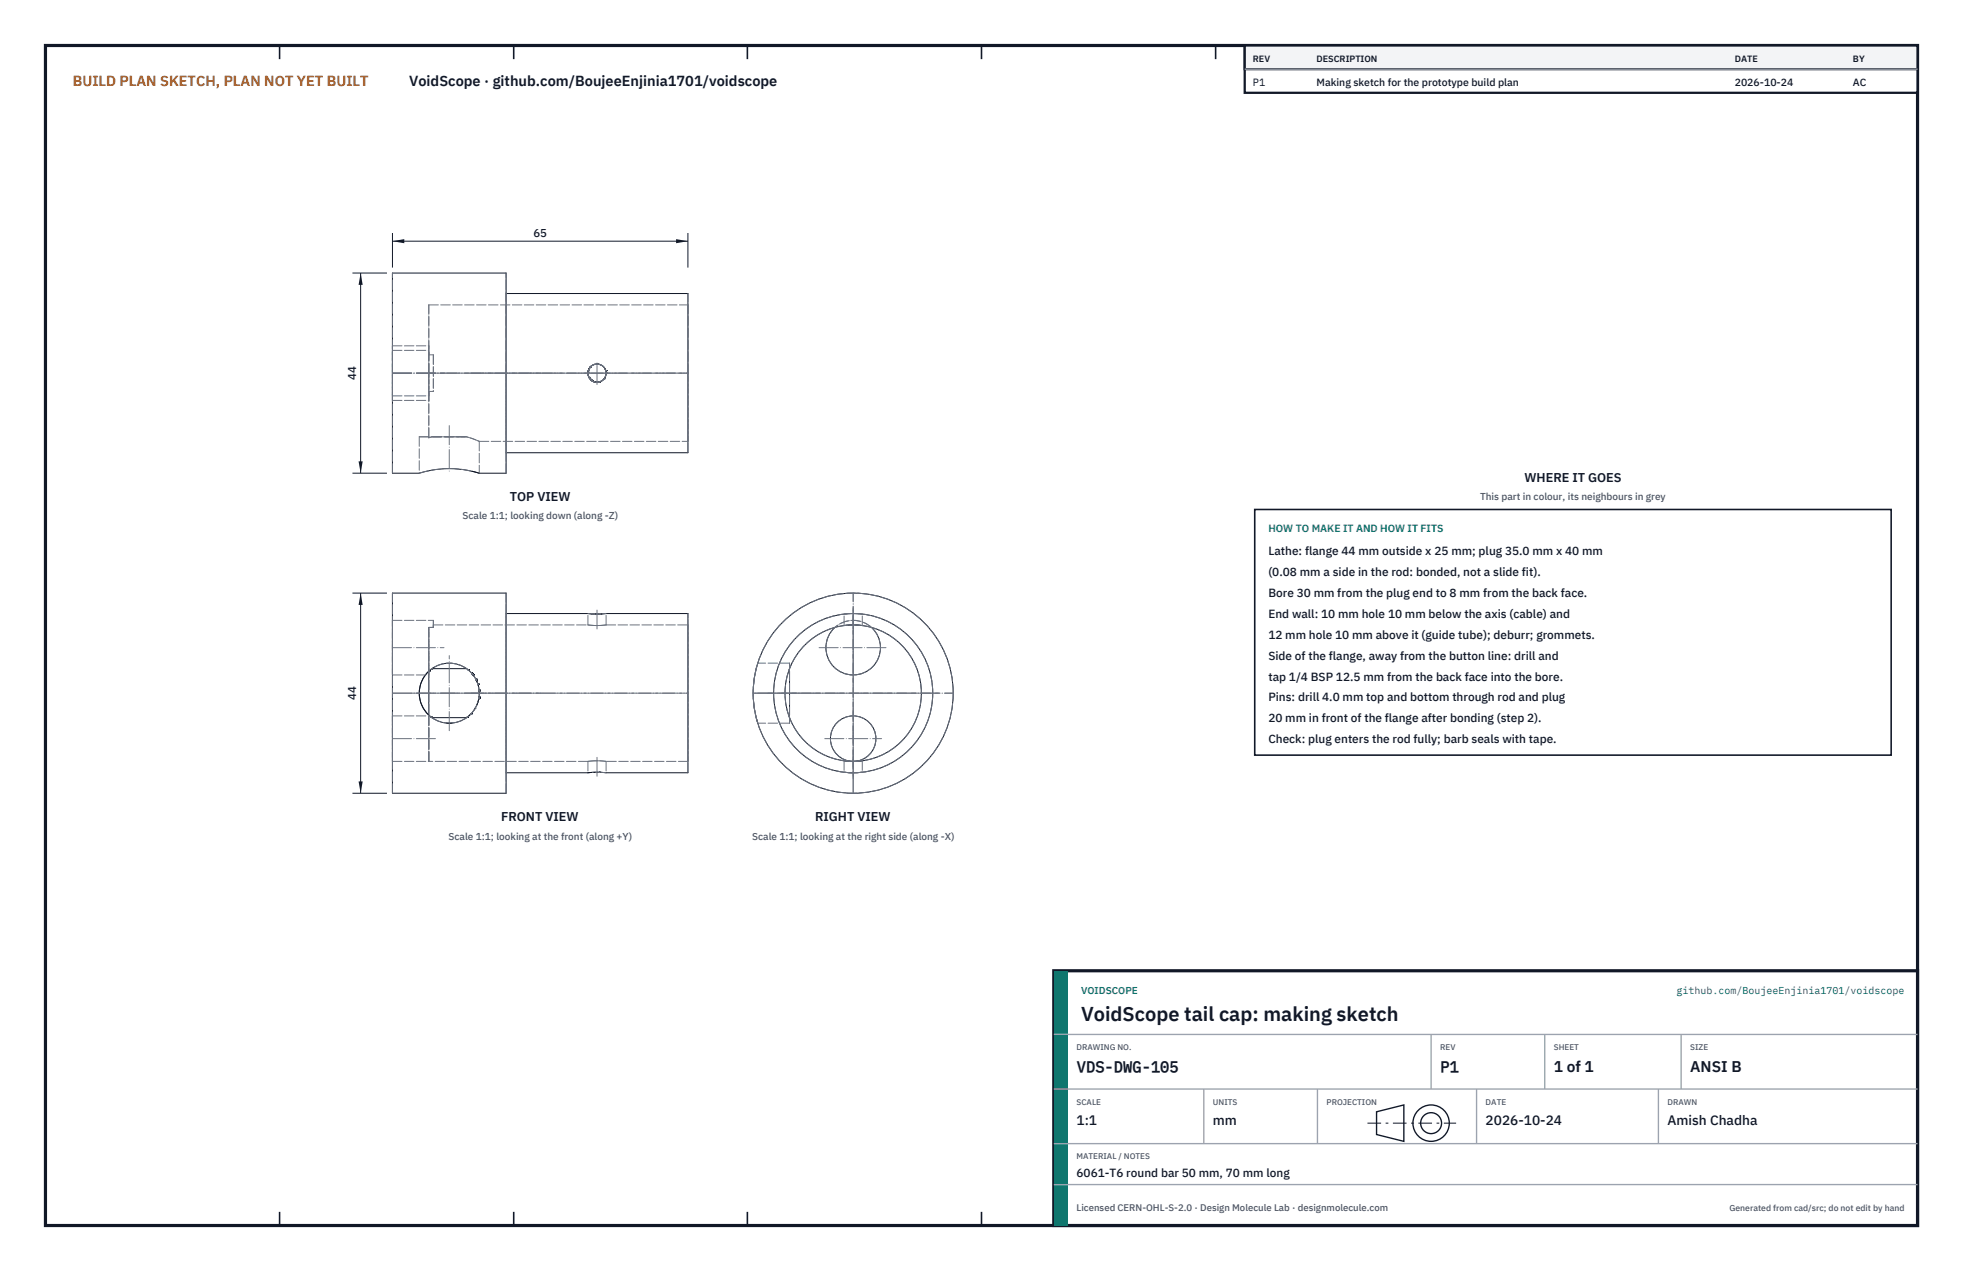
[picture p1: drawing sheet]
<svg xmlns="http://www.w3.org/2000/svg" width="432mm" height="279mm" viewBox="0 0 432 279" stroke-linecap="round" stroke-linejoin="round" font-family="sans-serif">
<path d="M10 10h411.8v259.4h-411.8z" fill="none" stroke="#111827" stroke-width=".7" stroke-linecap="butt"/>
<g fill="none" stroke="#111827" stroke-width=".35">
<path d="M61.5 10v3M113 10v3M164.4 10v3M215.9 10v3M267.4 10v3M318.9 10v3M370.3 10v3M61.5 266.4v3M113 266.4v3M164.4 266.4v3M215.9 266.4v3M267.4 266.4v3"/>
<path d="M318.9 266.4v3M370.3 266.4v3"/>
</g>
<g fill="none" stroke="#111727" stroke-width=".22">
<path d="M86.3 60h25v44h-5.9a22 22 0 0 0-13.2 0h-5.9zM111.3 64.5h40v35h-40M129.3 82.1l.2 .8M129.3 81.8h.1M129.4 82.5v.1M129.4 81.4h.1M129.5 81.3l-.1 .1M129.5 81.3h.1M129.5 82.9h.1M129.6 83v.1M129.6 83.1h.1M129.6 81l-.1 .3"/>
<path d="M129.6 81h.1M129.7 80.9l-.4 1.1M129.7 83.2h.1M129.7 83.2l.3 .3M129.8 83.3a2 2 0 0 0 2.8 .2M129.8 80.7l-.4 .8-.1 .5v-.2M129.8 80.7h.1M129.9 80.6l-.2 .3M129.9 80.6h.1M129.9 83.5h.1M130 83.5h.1M130 83.5l1.1 .5"/>
<path d="M130 80.5l-.1 .1M130 80.5h.1M130.1 83.6l.2 .1M130.3 83.7h.1M130.4 83.8h.1M130.7 83.9h.1M130.7 83.9l.2 .1M130.8 80.1l-.8 .4M130.8 80.1h.1M131.2 84h.1M131.2 80h-.1M131.3 80h.1"/>
<path d="M131.3 84h.1M131.3 80a2 2 0 0 1 1.8 3M131.4 80h.1M131.5 80h.1M131.6 84h.1M131.8 84h-.2M131.8 84h.1M132.7 83.4h.1M132.9 83.3h.1M132.9 80.8h.1M132.9 80.8l.3 .7M132.9 83.2h.1"/>
<path d="M133 83.1l-.1 .1M133 83.1h.1M133.1 83l-.1 .1M133.1 82.9l-.1 .2M133.2 81.4l.1 .1M133.2 81.4h.1M133.2 81.5h.1M133.3 81.5v.4M133.3 81.8v.2M133.3 82h.1M133.3 81.9v.2M103.8 103.6l1.6 .4"/>
<path d="M86.3 130.4h25v44h-25zM111.3 134.9l20 .1 20-.1v35l-20-.1M129.8 134.9h.1M130.1 134.9h.1M130.2 135h.1M130.2 135h.2M130.7 135h.1M130.8 135h.1M131.2 135h.1M131.3 135h.1M131.7 135h.1M131.8 135h-.1"/>
<path d="M132.1 135h.1M132.5 135h-.2M183.6 137.9a6 6 0 0 0-.2 8.6 6 6 0 0 0 8.6 0 6 6 0 0 0-.3-8.6M186.9 137.4l-1.2 .1M187.7 137.4h-.8M188.2 137.4l1.5 .1M94.3 147.5v9.7a6.6 6.6 0 0 1 0-9.7zM94.4 147.5h.1M94.4 147.4h.1M94.5 147.4h.1M94.5 157.3l.2 .2M94.7 147.2l-.2 .2"/>
<path d="M94.8 157.6h.1M95 147h.1M98.2 158.9l.6 .1M99.5 158.9l-.7 .1M102.6 147h-7.6M102.8 157.7l-7.8 .1M102.8 157.7h.1M102.8 147.1h.1M103 147.2v.1M103 147.3h.1M103 147.3l.2 .1M103.5 157.1l-.4 .3"/>
<path d="M103.5 157h.1M103.6 156.9l-.1 .1M103.6 156.9h.1M103.7 156.9h.1M103.7 148h.1M103.8 148h.1M103.8 148.1h.1M103.9 148.1h.1M103.9 148.1l.1 .2M104 148.3h.1M104.1 148.3h.1M104.1 148.3l.2 .3"/>
<path d="M104.4 155.9l-.2 .2M104.4 155.9h.1M104.5 155.7l-.1 .2M104.5 155.7h.1M104.6 155.6l-.1 .1M104.7 149.3h.1M104.7 149.3v.1M104.8 149.5h.1M104.8 149.6h.1M104.8 149.6l.2 .5M105.1 154.5l-.3 .6M105.1 154.4v.1"/>
<path d="M105.1 154.4h.1M105.1 150.4h.1M105.1 150.4l.2 .7M105.3 153.6l-.2 .7M105.3 153.6h.1M105.4 153.3h.1M105.4 153.3l-.1 .3M105.4 151.7h.1M105.4 151.8h.1M105.4 151.9h.1M105.4 151.9v.7M166.4 158l.3 1"/>
<path d="M173.5 147.5h.2v9.7h-.2M111.3 169.9h18M130.3 169.8l-1 .1M131 169.8h-.5M131.3 169.8h.2M131.3 169.8l-2 .1M131.8 169.8h.1M132.1 169.8h.2M185.7 167.2l2 .2 2-.2M186.1 169.8l1.7 .1"/>
<circle cx="131.3" cy="82" r="2"/>
<circle cx="98.8" cy="152.4" r="6.6"/>
<circle cx="187.7" cy="152.4" r="22"/>
<circle cx="187.7" cy="152.4" r="17.5"/>
<circle cx="187.7" cy="152.4" r="15"/>
<circle cx="187.7" cy="162.4" r="5"/>
</g>
<g fill="none" stroke="#6a7180" stroke-width=".22" stroke-dasharray="2.1 .5">
<path d="M86.3 76v12M86.3 77v10M86.3 76h8M86.3 77h8M94.3 76v2M94.3 78h1M94.3 77v10M94.3 67v11M94.3 67h57M95.3 78v8M111.3 64.5v35M151.3 67v30"/>
<path d="M86.3 82v-22M86.3 82v-6M86.3 88v-6M86.3 82v-5M86.3 87v-5M86.3 88h8M86.3 87h8M92.2 96h2.1M92.2 96v8M94.3 96.2l.7-.2M94.3 96v.2M94.3 96h-2.1"/>
<path d="M94.3 86h1M94.3 86v2M94.3 88v-6M94.3 82v-6M94.3 82v-5M94.3 87v-5M94.3 96.2v-14.2M94.3 86v10.2M94.3 82v-15M95 96h3.8M95 96l-.7 .2M95 96h7.6"/>
<path d="M98.8 96h3.8M102.6 96h-7.6M102.6 96l2.8 1M105.4 97l-2.8-1M105.4 97v7M105.4 97h45.9M111.3 82v-22M111.3 82v-17.5M111.3 99.5v-17.5M129.3 82h-35M129.3 82v.1M129.3 81.8h.1"/>
<path d="M129.3 81.8l.1-.4M129.4 82.5l-.1-.5M129.4 81.4h.1M129.4 81.3h.1M129.5 81.3h.1M129.5 82.9l.1 .1M129.5 82.9l-.1-.3M129.6 83l-.1-.1M129.6 83h.1M129.6 83.1h.1M129.6 83.1l.2 .2M129.6 81h.1"/>
<path d="M129.6 80.9h.1M129.7 83.2h.1M129.7 83.2v-.1M129.7 83.2l-.4-1.2M129.8 80.7h.1M129.8 80.7l.9-.6 .8-.1M129.9 80.6h.1M129.9 83.4h.1M129.9 83.5l-.2-.3M130 83.5h.1M130 80.5h.1M130.1 83.6l-.1-.1"/>
<path d="M130.3 80.3h.1M130.3 83.7h.1M130.3 83.8v-.1M130.4 83.8h-.1M130.4 83.8h.1M130.7 83.9l-.3-.1M130.7 83.9h.1M130.8 80.1h.1M130.8 80.1l.3-.1M131.1 84h.1M131.2 84h-.1M131.2 80h.1"/>
<path d="M131.3 84h.1M131.3 80h.1M131.3 84h-.4M131.3 80l-1 .3-.6 .6M131.4 80h.1M131.5 84h-.2M131.5 80l.9 .3 .5 .5M131.6 84h.1M131.6 80l.7 .3 .6 .5M131.8 84h.1M132.6 83.5l.1-.1M132.7 83.4l.2-.1"/>
<path d="M132.9 83.3l.2-.3M132.9 83.3l-.8 .6-.8 .1M132.9 80.8l.3 .6M132.9 83.2l-1.1 .8M132.9 83.2h.1M133 83.1h.1M133.2 81.4h.1M133.2 81.5l.1 .3M133.2 81.5h.1M133.3 81.5h.1M133.3 81.9h.1M133.3 82.1l-.2 .8"/>
<path d="M133.3 82h.1M133.3 82v.1M133.3 82l-.2 1M151.3 82v-17.5M151.3 99.5v-17.5M151.3 82v-15M151.3 97v-15M151.3 82h-18M86.3 104v-22M92.2 104l3.3-.7 3.3-.3M98.8 103l2.7 .2 2.3 .4M111.3 104v-22"/>
<path d="M86.3 136.4v12M86.3 136.4h9M94.3 137.9h1M94.3 137.9v10.5M94.3 137.9v9.6M95.3 137.9v-1.5M95.3 136.4v1.5M95.3 137.9v-.5M95.3 137.4v.5M95.3 137.4h34M111.3 134.9v35M129.3 137.4l2 .1 2-.1"/>
<path d="M129.3 137.4v-2.5M129.8 134.9h-.5M130.1 134.9h-.2M130.1 134.9h.1M130.2 134.9h.1M130.2 135h.1M130.7 135h-.3M130.7 135h.1M130.8 135h-.1M131.2 135h-.3M131.3 135h-.1M131.3 137.5l-2-.1"/>
<path d="M131.7 135h-.4M131.7 135h.1M132.1 135h-.3M132.1 135h.1M132.3 135h-.2M133.3 134.9l-.8 .1M133.3 137.4l-2 .1M133.3 137.4h18M133.3 137.4v-2.5M151.3 137.4v30M183.6 137.9a15 15 0 0 0-10.1 9.6M185.7 135l2-.1 2 .1"/>
<path d="M185.7 137.5l2-.1 2 .1M185.7 137.5v-2.5M186.9 137.4h.1M188.2 137.4h-.5M189.7 135l-2.2-.1-1.8 .1M189.7 137.5v-2.5M191.7 137.9a6 6 0 0 0-8.1 0M191.7 137.9a15 15 0 0 0-8.1 0M86.3 148.4v-12M86.3 157.4v10M86.3 148.4h8M86.3 157.4h8"/>
<path d="M94.3 157.2l.2 .1M94.3 148.4v-10.5M94.3 157.4v10M94.3 157.2v10.2M94.4 147.5h-.1M94.4 147.5h.1M94.4 147.4v.1M94.5 147.4h-.1M94.5 147.4h.1M94.7 157.5l.1 .1M94.8 157.6h.1M94.8 157.6l.1 .1"/>
<path d="M94.9 157.7l.1 .1M94.9 147l-.2 .2M95 147h.1M95 157.8l1.5 .8 1.7 .3M99.5 158.9l1.6-.3 1.5-.8M102.6 147a6.6 6.6 0 0 0-7.6 0M102.8 157.7h.1M102.8 157.7v-.1M102.8 157.6h.1M102.8 157.6l.3-.2M102.8 147.1l-.2-.1M103 147.2l-.2-.1"/>
<path d="M103 147.3h.1M103.5 157.1h.1M103.5 157h.1M103.6 156.9h.1M103.7 156.9h.1M103.7 156.9v-.1M103.7 156.8h.1M103.7 156.8l.5-.7M103.7 147.9l-.5-.5M103.7 147.9h.1M103.7 148v-.1M103.7 148h.1"/>
<path d="M103.8 148h-.1M103.8 148h.1M103.8 148.1v-.1M103.8 148.1h.1M103.9 148.1h-.1M103.9 148.1h.1M104 148.3h.1M104.1 148.3h-.1M104.1 148.3h.1M104.4 155.9h.1M104.5 155.7h.1M104.6 155.6l.2-.5"/>
<path d="M104.6 149.2l-.3-.6M104.6 149.3h.1M104.7 149.3h-.1M104.7 149.3h.1M104.7 149.4h.1M104.7 149.5v-.1M104.7 149.5h.1M104.8 149.5h-.1M104.8 149.5h.1M104.8 149.6v-.1M104.8 149.6h.1M105.1 154.5h.1"/>
<path d="M105.1 154.4h.1M105.1 154.4v-.1M105.1 150.4l-.1-.3M105.1 150.4h.1M105.3 153.6h.1M105.3 153.6v-.1M105.3 153.5h.1M105.4 153.3h.1M105.4 153.3v-.1M105.4 153.2h.1M105.4 153.2v-.6M105.4 151.7l-.1-.6"/>
<path d="M105.4 151.7h.1M105.4 151.8h.1M105.4 151.8v-.1M105.4 151.9v-.1M105.4 151.9h.1M166.7 159a22 22 0 0 1 0-13.2M166.7 145.8a22 22 0 0 0-.3 12.2M173.5 157.2l.2 .6M173.5 157.2a15 15 0 0 0 14.2 10.2M173.7 159h-7M173.7 157.8v1.2M173.7 147.5v9.7"/>
<path d="M173.7 147l-.2 .5M173.7 147v-1.2M173.7 145.8v1.2M173.7 157.8a15 15 0 0 1 0-10.8M173.7 159v-1.2M173.7 145.8h-7M86.3 174.4v-44M86.3 167.4v-10M86.3 167.4h8M94.3 167.4v-10M94.3 167.4v-29.5M111.3 174.4v-44"/>
<path d="M111.3 169.9v-35M129.3 167.4h-35M129.3 167.4l2-.2 2 .2M129.3 167.4v2.5M130.3 169.8h.2M131 169.8h.3M131.3 167.2l-2 .2M131.5 169.8h.3M131.8 169.8h.1M131.8 169.8h.3M132.3 169.8l1 .1M133.3 167.4l-2-.2"/>
<path d="M133.3 167.4v2.5M151.3 169.9v-35M151.3 167.4v-30M151.3 167.4h-18M185.7 169.8l2 .1M185.7 167.2l2 .2M185.7 167.2v2.6M186.1 169.8h-.4M187.7 169.9l2-.1M187.7 167.4h.1M187.7 167.4a15 15 0 0 0 14.8-13 15 15 0 0 0-10.8-16.5M189.7 169.8l-1.9 .1"/>
<path d="M189.7 167.2l-2 .2M189.7 167.2v2.6"/>
<circle cx="187.7" cy="152.4" r="22"/>
<circle cx="187.7" cy="152.4" r="17.5"/>
<circle cx="187.7" cy="142.4" r="6"/>
<circle cx="187.7" cy="162.4" r="5"/>
</g>
<g fill="none" stroke="#6a7180" stroke-width=".22" stroke-dasharray="4.2 .5 0 .5">
<path d="M86.3 82h10M86.3 82h11.4M86.3 82h33.1M86.4 82h64.9M98.8 93.6v10.4M103.7 82h47.6M128.8 82h5M131.3 84.5v-5M131.3 138.3v-4.2M187.7 138.3v-4.2M86.3 152.4h33.1M86.3 142.4h11.4"/>
<path d="M86.4 152.4h64.9M90.6 152.4h16.5M103.7 152.4h47.6M165.7 152.4h44M165.8 152.4h43.8M168.9 152.4h37.5M176.1 152.4h-10.4M180.2 142.4h15M187.7 149.9v-15M86.3 162.4h10M98.8 160.6v-16.5M131.3 166.5v4.1"/>
<path d="M181.4 162.4h12.5M187.7 174.4v-44M187.7 174.3v-43.8M187.7 171.1v-37.5M187.7 168.6v-12.5M187.7 166.5v4.1"/>
</g>
<path d="M86.3 51.2v7.6M86.3 53h65M151.3 51.2v7.6" fill="none" stroke="#111827" stroke-width=".22"/>
<path d="M86.3 53l2.6-.4v.9zM148.7 52.6v.9l2.6-.5z" fill="#111827"/>
<path d="M77.5 60h7.6M79.3 60v44M77.5 104h7.6" fill="none" stroke="#111827" stroke-width=".22"/>
<path d="M79.3 60l-.4 2.6h.9zM78.9 101.4h.9l-.5 2.6z" fill="#111827"/>
<path d="M77.5 130.4h7.6M79.3 130.4v44M77.5 174.4h7.6" fill="none" stroke="#111827" stroke-width=".22"/>
<path d="M79.3 130.4l-.4 2.6h.9zM78.9 171.8h.9l-.5 2.6z" fill="#111827"/>
<path d="M276 112h140v54h-140z" fill="#fff" stroke="#111827" stroke-width=".35"/>
<path d="M273.8 10h148v10.4h-148z" fill="#fff" stroke="#111827" stroke-width=".5"/>
<path d="M273.8 10h148v5.2h-148z" fill="#f3f4f6" stroke="#111827" stroke-width=".5"/>
<path d="M273.8 15.2h148" fill="none" stroke="#9ca3af" stroke-width=".3"/>
<path d="M231.8 213.4h190v56h-190z" fill="#fff" stroke="#111827" stroke-width=".7" stroke-linecap="butt"/>
<path d="M231.8 213.4h3v56h-3z" fill="#0f766e"/>
<path d="M231.8 227.4h190M231.8 239.4h190M264.8 239.4v12M289.8 239.4v12M314.8 227.4v12M324.8 239.4v12M339.8 227.4v12M364.8 239.4v12M369.8 227.4v12M231.8 251.4h190M231.8 260.4h190" fill="none" stroke="#9ca3af" stroke-width=".3"/>
<g fill="none" stroke="#111827" stroke-width=".3">
<path d="M302.8 244.4l6-1.5v8l-6-1.5z"/>
<circle cx="314.8" cy="246.9" r="4"/>
<circle cx="314.8" cy="246.9" r="2.3"/>
</g>
<path d="M300.8 246.9h19.5" fill="none" stroke="#111827" stroke-width=".22" stroke-dasharray="3 1 .6 1" stroke-linecap="butt"/>
<text font-size="4.4" fill="#111827" x="237.8" y="224.4">VoidScope tail cap: making sketch</text>
<g font-size="3.4" fill="#111827">
<text x="236.8" y="235.6">VDS-DWG-105</text>
<text x="316.8" y="235.6">P1</text>
<text x="341.8" y="235.6">1 of 1</text>
<text x="371.8" y="235.6">ANSI B</text>
</g>
<text font-size="3.2" fill="#b45309" x="16" y="19">BUILD PLAN SKETCH, PLAN NOT YET BUILT</text>
<text font-size="3.2" fill="#111827" x="90" y="19">VoidScope · github.com/BoujeeEnjinia1701/voidscope</text>
<g font-size="3" fill="#111827">
<text x="236.8" y="247.2">1:1</text>
<text x="266.8" y="247.2">mm</text>
<text x="326.8" y="247.2">2026-10-24</text>
<text x="366.8" y="247.2">Amish Chadha</text>
</g>
<g font-size="2.8" fill="#111827">
<text x="335.3" y="106">WHERE IT GOES</text>
<text x="112.1" y="110.2">TOP VIEW</text>
<text x="110.2" y="180.6">FRONT VIEW</text>
<text x="179.3" y="180.6">RIGHT VIEW</text>
</g>
<g font-size="2.6" fill="#111827">
<text x="279" y="122">Lathe: flange 44 mm outside x 25 mm; plug 35.0 mm x 40 mm</text>
<text x="279" y="126.6">(0.08 mm a side in the rod: bonded, not a slide fit).</text>
<text x="279" y="131.2">Bore 30 mm from the plug end to 8 mm from the back face.</text>
<text x="279" y="135.8">End wall: 10 mm hole 10 mm below the axis (cable) and</text>
<text x="279" y="140.4">12 mm hole 10 mm above it (guide tube); deburr; grommets.</text>
<text x="279" y="145">Side of the flange, away from the button line: drill and</text>
<text x="279" y="149.6">tap 1/4 BSP 12.5 mm from the back face into the bore.</text>
<text x="279" y="154.2">Pins: drill 4.0 mm top and bottom through rod and plug</text>
<text x="279" y="158.8">20 mm in front of the flange after bonding (step 2).</text>
<text x="279" y="163.4">Check: plug enters the rod fully; barb seals with tape.</text>
<text x="236.8" y="258.8">6061-T6 round bar 50 mm, 70 mm long</text>
</g>
<g font-size="2.5" fill="#111827">
<text x="117.3" y="52">65</text>
<text x="78.3" y="83.5" transform="rotate(-90 78.3 83.5)">44</text>
<text x="78.3" y="153.9" transform="rotate(-90 78.3 153.9)">44</text>
</g>
<g font-size="2.3" fill="#111827">
<text x="275.6" y="18.8">P1</text>
<text x="289.6" y="18.8">Making sketch for the prototype build plan</text>
<text x="381.6" y="18.8">2026-10-24</text>
<text x="407.6" y="18.8">AC</text>
</g>
<text font-size="2.3" fill="#0f766e" x="279" y="117">HOW TO MAKE IT AND HOW IT FITS</text>
<g font-size="2.2" fill="#4b5563">
<text x="325.6" y="110">This part in colour, its neighbours in grey</text>
<text x="101.7" y="114.2">Scale 1:1; looking down (along -Z)</text>
<text x="98.7" y="184.5">Scale 1:1; looking at the front (along +Y)</text>
<text x="165.5" y="184.5">Scale 1:1; looking at the right side (along -X)</text>
</g>
<g font-size="2.2" fill="#0f766e">
<text x="237.8" y="218.4">VOIDSCOPE</text>
<text x="368.8" y="218.4">github.com/BoujeeEnjinia1701/voidscope</text>
</g>
<text font-size="2.1" fill="#4b5563" x="236.8" y="266.2">Licensed CERN-OHL-S-2.0 · Design Molecule Lab · designmolecule.com</text>
<g font-size="2" fill="#111827">
<text x="275.6" y="13.6">REV</text>
<text x="289.6" y="13.6">DESCRIPTION</text>
<text x="381.6" y="13.6">DATE</text>
<text x="407.6" y="13.6">BY</text>
</g>
<text font-size="1.9" fill="#4b5563" x="380.4" y="266.2">Generated from cad/src; do not edit by hand</text>
<g font-size="1.8" fill="#4b5563">
<text x="236.8" y="230.8">DRAWING NO.</text>
<text x="316.8" y="230.8">REV</text>
<text x="341.8" y="230.8">SHEET</text>
<text x="371.8" y="230.8">SIZE</text>
<text x="236.8" y="242.8">SCALE</text>
<text x="266.8" y="242.8">UNITS</text>
<text x="291.8" y="242.8">PROJECTION</text>
<text x="326.8" y="242.8">DATE</text>
<text x="366.8" y="242.8">DRAWN</text>
<text x="236.8" y="254.8">MATERIAL / NOTES</text>
</g>
</svg>
